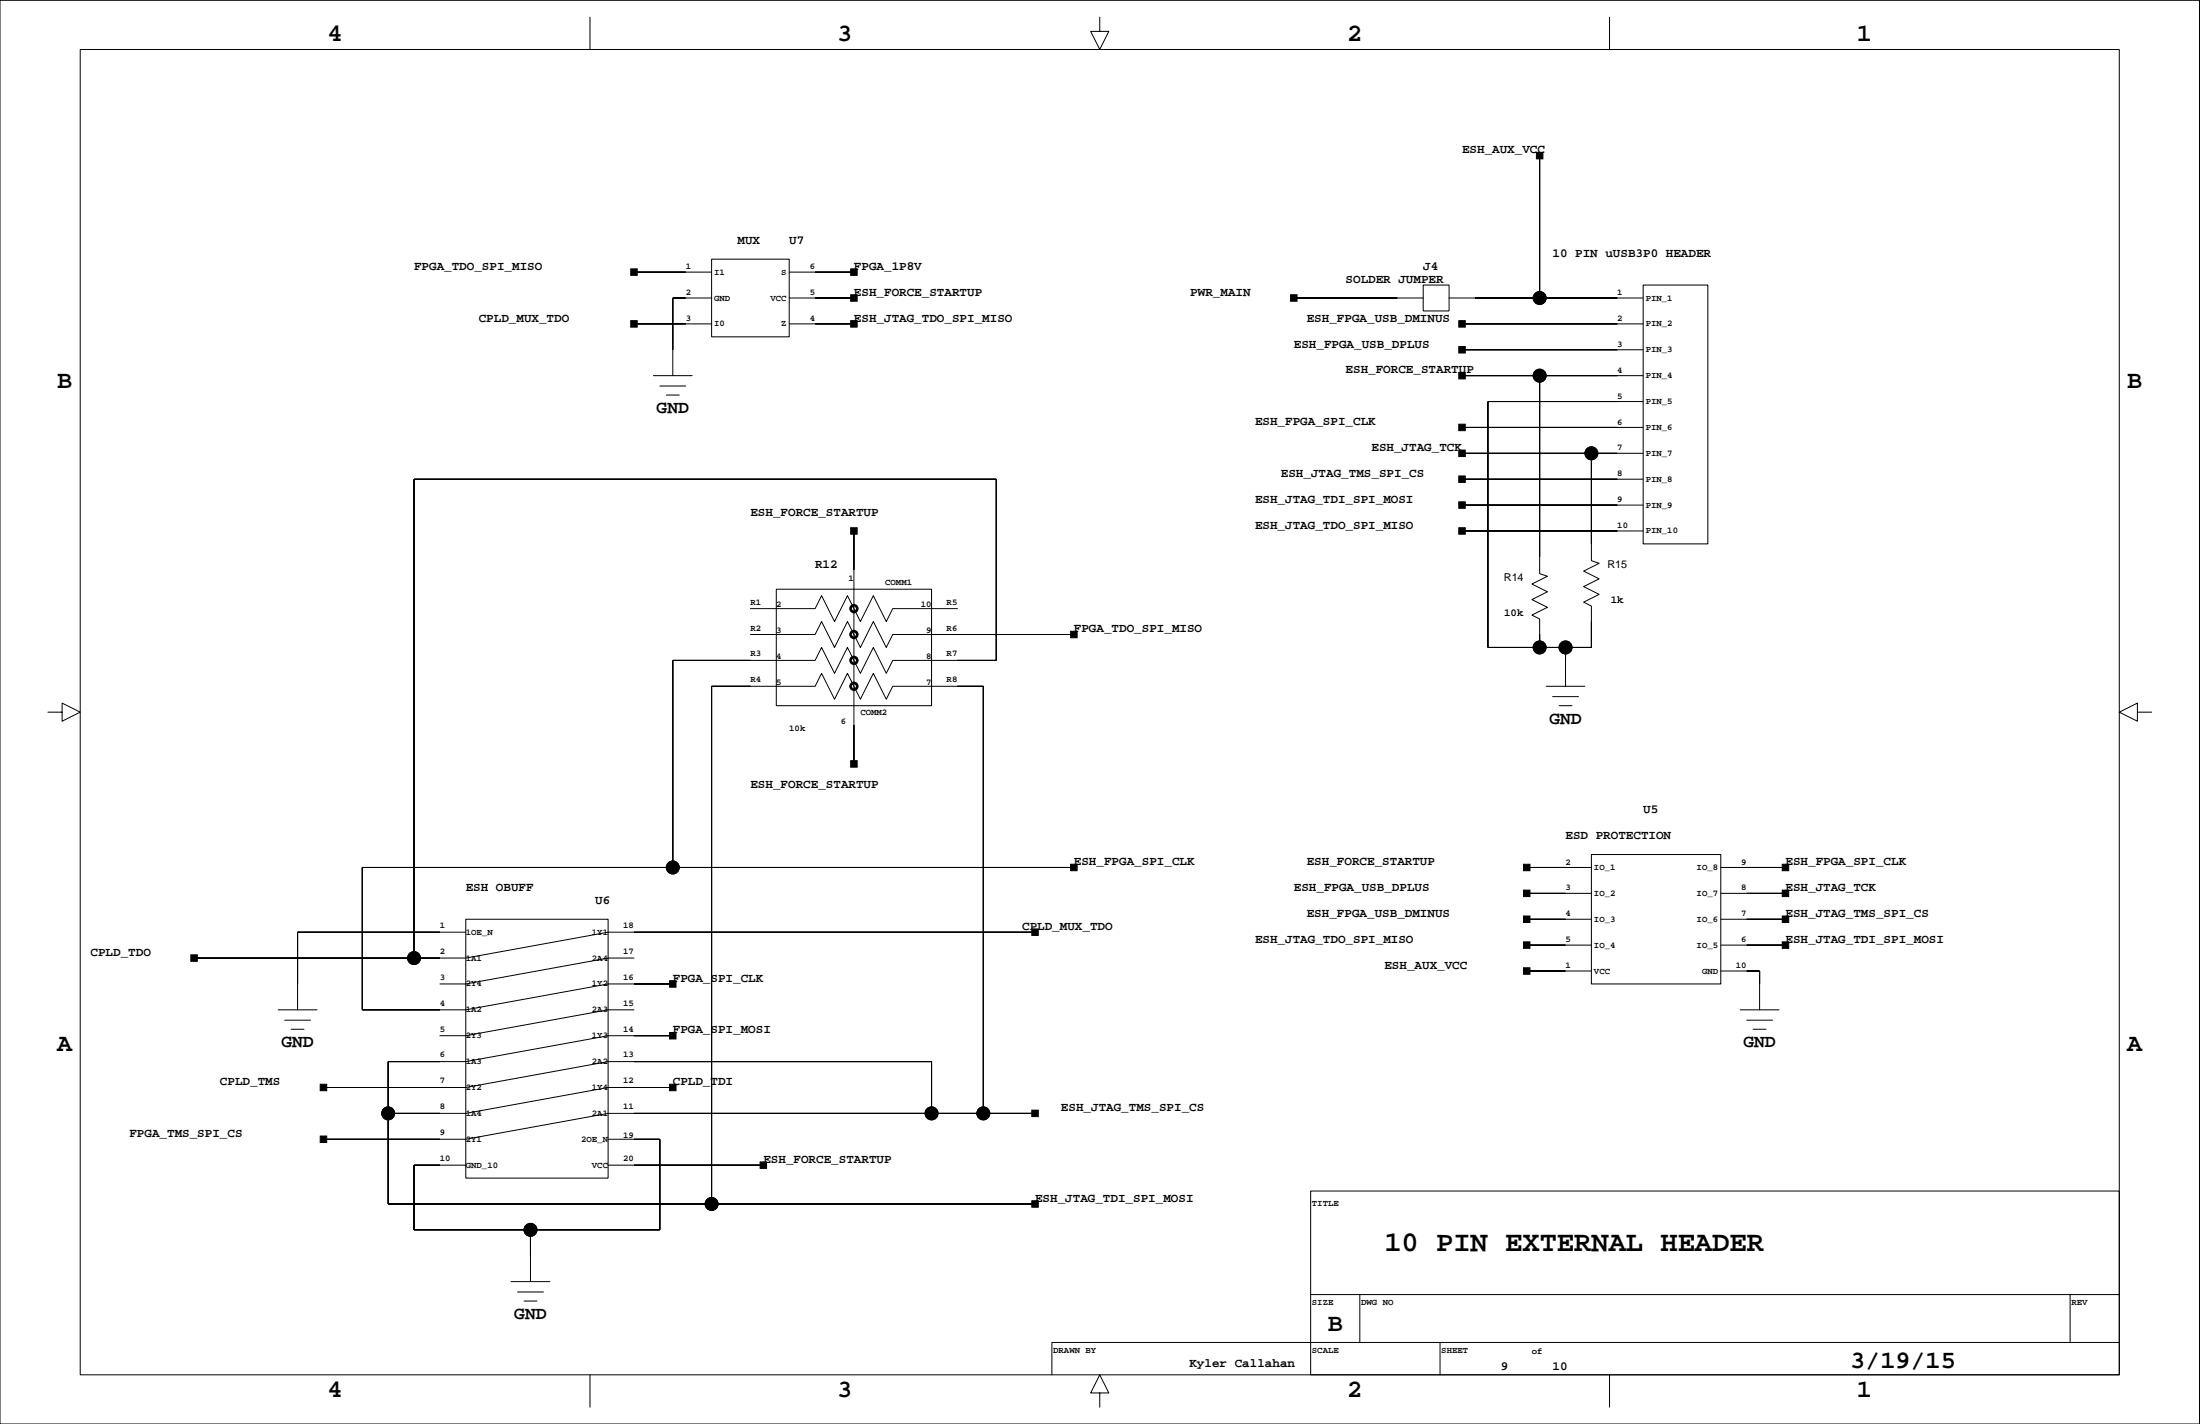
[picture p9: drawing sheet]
<svg xmlns="http://www.w3.org/2000/svg" width="432mm" height="279mm" viewBox="0 0 432 279" stroke-linecap="round" stroke-linejoin="round" font-family="sans-serif">
<g fill="none" stroke="#000" stroke-width=".2">
<path d="M0 .1h431.7v279.3h-431.7zM15.7 9.7h400.3v260.1h-400.3zM115.8 3.4v6.3M215.9 3.4v2.8h1.7l-1.7 3.5-1.8-3.5h1.8M315.9 3.4v6.3M302.2 30.5v28M124.4 53.4h15.3M139.7 50.9h15.2v15.2h-15.2zM139.7 58.5h-7.6v15.2M154.9 58.5h12.7M154.9 53.4h12.7M253.9 58.5h25.4"/>
<path d="M279.3 55.9h5.1v5.1h-5.1zM284.4 58.5h38.1M322.5 55.9h12.7v50.8h-12.7zM124.4 63.5h15.3M128.2 73.7h7.7M129.5 75.7h5.1M130.8 77.5h2.5M154.9 63.5h12.7M287 63.5h35.5M287 68.6h35.5M287 73.7h35.5M302.2 73.7v38.9l1.5 .5-3 1.5 3 1.5-3 1.5 3 1.6-3 1.5 1.5 .7v5.6"/>
<path d="M322.5 78.8h-30.5v48.2h20.3v-8.1l-1.5-.8 3.1-1.5-3.1-1.5 3.1-1.5-3.1-1.5 3.1-1.6-1.6-.5v-21.1M287 83.9h35.5M287 88.9h35.5M287 94h35.5M287 99.1h35.5M147.3 119.4h12.7l1.3-2.5 2.5 5.1 2.5-5.1 2.6 5.1 2.5-5.1 2.6 5.1 1.2-2.6h12.7M152.4 115.6h30.4v22.9h-30.4zM167.6 104.2v45.7M287 104.2h35.5M9.4 139.7h2.8v-1.7l3.5 1.7-3.5 1.8v-1.8M147.3 124.5h12.7l1.3-2.5 2.5 5 2.5-5 2.6 5 2.5-5 2.6 5 1.2-2.5h35.6M303.5 134.7h7.6"/>
<path d="M304.7 136.7h5.1M306 138.5h2.5M307.3 127v7.7M419.5 139.7v-1.7l-3.5 1.7 3.5 1.8v-1.8h2.8M132.1 170.2v-40.6h27.9l1.3-2.6 2.5 5.1 2.5-5.1 2.6 5.1 2.5-5.1 2.6 5.1 1.2-2.5h20.3v-35.6h-114.2v94M210.8 170.2h-139.7v27.9h20.3l28-5h12.7M299.7 170.2h12.6M299.7 175.3h12.6M312.3 167.7h25.4v25.4h-25.4zM337.7 170.2h12.7M337.7 175.3h12.7M54.6 198.1h7.6"/>
<path d="M91.4 180.4h28v50.8h-28zM91.4 182.9h-33v15.2M124.4 188h-5l-28 5.1h-5.1M124.4 198.1h-5l-28 5.1h-5.1M203.2 182.9h-83.8l-28 5.1h-53.3M299.7 190.5h12.6M299.7 180.4h12.6M299.7 185.4h12.6M337.7 190.5h7.7v7.6M337.7 180.4h12.7M337.7 185.4h12.7M341.6 198.1h7.6"/>
<path d="M55.9 200.2h5M57.1 201.9h2.6M63.5 213.4h27.9l28-5.1h63.4v10.2M132.1 203.2h-12.7l-28 5.1h-15.2v27.9h127M132.1 213.4h-12.7l-28 5.1h-15.2M193 218.5v-83.8h-17.8l-1.2 2.5-2.6-5.1-2.5 5.1-2.6-5.1-2.5 5.1-2.5-5.1-1.3 2.6h-20.3v101.5M203.2 218.5h-83.8l-28 5h-27.9M342.8 200.2h5.1M344.1 201.9h2.5M119.4 223.5h10.1v17.8h-48.2v-12.7h10.1M119.4 228.6h30.4M257.2 233.7h158.8v36.1h-158.8z"/>
<path d="M100.3 251.5h7.6M101.6 253.5h5.1M102.8 255.3h2.6M104.1 241.3v10.2M257.2 254h158.8M266.9 254v9.4M406.3 254v9.4M115.8 269.8v6.3M215.9 273.3h1.7l-1.7-3.5-1.8 3.5h1.8v2.8M282.6 263.4v6.4M315.9 269.8v6.3M416 263.4h-209.5v6.4"/>
<circle cx="302.2" cy="58.5" r="1.27"/>
<circle cx="302.2" cy="73.7" r="1.27"/>
<circle cx="312.3" cy="88.9" r="1.27"/>
<circle cx="302.2" cy="127" r="1.27"/>
<circle cx="307.3" cy="127" r="1.27"/>
<circle cx="132" cy="170.2" r="1.27"/>
<circle cx="81.3" cy="188" r="1.27"/>
<circle cx="76.2" cy="218.5" r="1.27"/>
<circle cx="182.8" cy="218.5" r="1.27"/>
<circle cx="193" cy="218.5" r="1.27"/>
<circle cx="139.7" cy="236.2" r="1.27"/>
<circle cx="104.1" cy="241.3" r="1.27"/>
</g>
<g fill="#000" stroke="#000" stroke-width=".2">
<path d="M301.6 29.9h1.2v1.3h-1.2z" fill-rule="evenodd"/>
<path d="M302.2 30.5v28z" fill-rule="evenodd"/>
<path d="M123.8 52.8h1.3v1.2h-1.3z" fill-rule="evenodd"/>
<path d="M124.4 53.4h5.1z" fill-rule="evenodd"/>
<path d="M132.1 58.5v10.1z" fill-rule="evenodd"/>
<path d="M129.5 53.4h5.1z" fill-rule="evenodd"/>
<path d="M132.1 58.5h2.5z" fill-rule="evenodd"/>
<path d="M167 52.8h1.2v1.2h-1.2z" fill-rule="evenodd"/>
<path d="M167 57.8h1.2v1.3h-1.2z" fill-rule="evenodd"/>
<path d="M160 53.4h7.6z" fill-rule="evenodd"/>
<path d="M160 58.5h7.6z" fill-rule="evenodd"/>
<path d="M253.3 57.8h1.3v1.3h-1.3z" fill-rule="evenodd"/>
<path d="M253.9 58.5h20.4z" fill-rule="evenodd"/>
<path d="M289.5 58.5h12.7z" fill-rule="evenodd"/>
<path d="M302.2 58.5h15.2z" fill-rule="evenodd"/>
<path d="M123.8 62.9h1.3v1.3h-1.3z" fill-rule="evenodd"/>
<path d="M124.4 63.5h10.2z" fill-rule="evenodd"/>
<path d="M167 62.9h1.2v1.3h-1.2z" fill-rule="evenodd"/>
<path d="M160 63.5h7.6z" fill-rule="evenodd"/>
<path d="M286.3 62.9h1.3v1.3h-1.3z" fill-rule="evenodd"/>
<path d="M286.3 68h1.3v1.3h-1.3z" fill-rule="evenodd"/>
<path d="M286.3 73.1h1.3v1.2h-1.3z" fill-rule="evenodd"/>
<path d="M292 78.8v48.2z" fill-rule="evenodd"/>
<path d="M302.2 73.7v35.6z" fill-rule="evenodd"/>
<path d="M287 73.7h15.2z" fill-rule="evenodd"/>
<path d="M287 63.5h30.4z" fill-rule="evenodd"/>
<path d="M287 68.6h30.4z" fill-rule="evenodd"/>
<path d="M302.2 73.7h15.2z" fill-rule="evenodd"/>
<path d="M292 78.8h25.4z" fill-rule="evenodd"/>
<path d="M81.3 94v94z" fill-rule="evenodd"/>
<path d="M195.5 94v35.6z" fill-rule="evenodd"/>
<path d="M81.3 94h114.2z" fill-rule="evenodd"/>
<path d="M286.3 83.2h1.3v1.3h-1.3z" fill-rule="evenodd"/>
<path d="M286.3 88.3h1.3v1.3h-1.3z" fill-rule="evenodd"/>
<path d="M286.3 93.4h1.3v1.3h-1.3z" fill-rule="evenodd"/>
<path d="M286.3 98.5h1.3v1.2h-1.3z" fill-rule="evenodd"/>
<path d="M312.3 88.9v17.8z" fill-rule="evenodd"/>
<path d="M287 88.9h25.3z" fill-rule="evenodd"/>
<path d="M287 83.9h30.4z" fill-rule="evenodd"/>
<path d="M312.3 88.9h5.1z" fill-rule="evenodd"/>
<path d="M287 94h30.4z" fill-rule="evenodd"/>
<path d="M287 99.1h30.4z" fill-rule="evenodd"/>
<path d="M167 103.5h1.2v1.3h-1.2z" fill-rule="evenodd"/>
<path d="M167.6 104.2v7.6z" fill-rule="evenodd"/>
<path d="M286.3 103.5h1.3v1.3h-1.3z" fill-rule="evenodd"/>
<path d="M287 104.2h30.4z" fill-rule="evenodd"/>
<path d="M132.1 129.6v40.6z" fill-rule="evenodd"/>
<path d="M139.7 134.7v101.5z" fill-rule="evenodd"/>
<path d="M132.1 129.6h15.2z" fill-rule="evenodd"/>
<path d="M139.7 134.7h7.6z" fill-rule="evenodd"/>
<path d="M187.9 134.7h5.1z" fill-rule="evenodd"/>
<path d="M193 134.7v83.8z" fill-rule="evenodd"/>
<path d="M187.9 129.6h7.6z" fill-rule="evenodd"/>
<path d="M210.1 123.9h1.3v1.2h-1.3z" fill-rule="evenodd"/>
<path d="M187.9 124.5h22.9z" fill-rule="evenodd"/>
<path d="M302.2 124.5v2.5z" fill-rule="evenodd"/>
<path d="M292 127h10.2z" fill-rule="evenodd"/>
<path d="M307.3 127v2.6z" fill-rule="evenodd"/>
<path d="M302.2 127h5.1z" fill-rule="evenodd"/>
<path d="M312.3 122v5z" fill-rule="evenodd"/>
<path d="M307.3 127h5z" fill-rule="evenodd"/>
<path d="M167 149.3h1.2v1.2h-1.2z" fill-rule="evenodd"/>
<path d="M167.6 142.3v7.6z" fill-rule="evenodd"/>
<path d="M71.1 170.2v27.9z" fill-rule="evenodd"/>
<path d="M71.1 170.2h61z" fill-rule="evenodd"/>
<path d="M210.1 169.6h1.3v1.2h-1.3z" fill-rule="evenodd"/>
<path d="M132.1 170.2h78.7z" fill-rule="evenodd"/>
<path d="M299 174.6h1.3v1.3h-1.3z" fill-rule="evenodd"/>
<path d="M299 169.6h1.3v1.2h-1.3z" fill-rule="evenodd"/>
<path d="M299.7 175.3h7.6z" fill-rule="evenodd"/>
<path d="M299.7 170.2h7.6z" fill-rule="evenodd"/>
<path d="M349.8 174.6h1.3v1.3h-1.3z" fill-rule="evenodd"/>
<path d="M349.8 169.6h1.3v1.2h-1.3z" fill-rule="evenodd"/>
<path d="M342.8 175.3h7.6z" fill-rule="evenodd"/>
<path d="M342.8 170.2h7.6z" fill-rule="evenodd"/>
<path d="M37.5 187.3h1.2v1.3h-1.2z" fill-rule="evenodd"/>
<path d="M58.4 182.9v10.2z" fill-rule="evenodd"/>
<path d="M38.1 188h43.2z" fill-rule="evenodd"/>
<path d="M71.1 198.1h15.2z" fill-rule="evenodd"/>
<path d="M58.4 182.9h27.9z" fill-rule="evenodd"/>
<path d="M81.3 188h5z" fill-rule="evenodd"/>
<path d="M131.4 192.4h1.3v1.3h-1.3z" fill-rule="evenodd"/>
<path d="M124.4 193.1h7.7z" fill-rule="evenodd"/>
<path d="M202.5 182.3h1.3v1.2h-1.3z" fill-rule="evenodd"/>
<path d="M124.4 182.9h78.8z" fill-rule="evenodd"/>
<path d="M299 189.9h1.3v1.3h-1.3z" fill-rule="evenodd"/>
<path d="M299 179.7h1.3v1.3h-1.3z" fill-rule="evenodd"/>
<path d="M299 184.8h1.3v1.3h-1.3z" fill-rule="evenodd"/>
<path d="M299.7 190.5h7.6z" fill-rule="evenodd"/>
<path d="M299.7 180.4h7.6z" fill-rule="evenodd"/>
<path d="M299.7 185.4h7.6z" fill-rule="evenodd"/>
<path d="M345.4 190.5v2.6z" fill-rule="evenodd"/>
<path d="M342.8 190.5h2.6z" fill-rule="evenodd"/>
<path d="M349.8 179.7h1.3v1.3h-1.3z" fill-rule="evenodd"/>
<path d="M349.8 184.8h1.3v1.3h-1.3z" fill-rule="evenodd"/>
<path d="M342.8 180.4h7.6z" fill-rule="evenodd"/>
<path d="M342.8 185.4h7.6z" fill-rule="evenodd"/>
<path d="M62.9 212.7h1.2v1.3h-1.2z" fill-rule="evenodd"/>
<path d="M76.2 218.5v17.7z" fill-rule="evenodd"/>
<path d="M76.2 208.3v10.2z" fill-rule="evenodd"/>
<path d="M63.5 213.4h22.8z" fill-rule="evenodd"/>
<path d="M76.2 218.5h10.1z" fill-rule="evenodd"/>
<path d="M76.2 208.3h10.1z" fill-rule="evenodd"/>
<path d="M131.4 202.6h1.3v1.3h-1.3z" fill-rule="evenodd"/>
<path d="M131.4 212.7h1.3v1.3h-1.3z" fill-rule="evenodd"/>
<path d="M124.4 203.2h7.7z" fill-rule="evenodd"/>
<path d="M124.4 213.4h7.7z" fill-rule="evenodd"/>
<path d="M182.8 208.3v10.2z" fill-rule="evenodd"/>
<path d="M124.4 208.3h58.4z" fill-rule="evenodd"/>
<path d="M124.4 218.5h58.4z" fill-rule="evenodd"/>
<path d="M182.8 218.5h10.2z" fill-rule="evenodd"/>
<path d="M202.5 217.8h1.3v1.3h-1.3z" fill-rule="evenodd"/>
<path d="M193 218.5h10.2z" fill-rule="evenodd"/>
<path d="M62.9 222.9h1.2v1.3h-1.2z" fill-rule="evenodd"/>
<path d="M81.3 228.6v12.7z" fill-rule="evenodd"/>
<path d="M63.5 223.5h22.8z" fill-rule="evenodd"/>
<path d="M81.3 228.6h5z" fill-rule="evenodd"/>
<path d="M124.4 223.5h5.1z" fill-rule="evenodd"/>
<path d="M129.5 223.5v17.8z" fill-rule="evenodd"/>
<path d="M76.2 236.2h63.5z" fill-rule="evenodd"/>
<path d="M149.2 228h1.3v1.2h-1.3z" fill-rule="evenodd"/>
<path d="M124.4 228.6h25.4z" fill-rule="evenodd"/>
<path d="M202.5 235.6h1.3v1.3h-1.3z" fill-rule="evenodd"/>
<path d="M139.7 236.2h63.5z" fill-rule="evenodd"/>
<path d="M104.1 241.3v5.1z" fill-rule="evenodd"/>
<path d="M81.3 241.3h22.8z" fill-rule="evenodd"/>
<path d="M104.1 241.3h25.4z" fill-rule="evenodd"/>
<circle cx="302.2" cy="58.5" r="1.27"/>
<circle cx="302.2" cy="73.7" r="1.27"/>
<circle cx="312.3" cy="88.9" r="1.27"/>
<circle cx="302.2" cy="127" r="1.27"/>
<circle cx="307.3" cy="127" r="1.27"/>
<circle cx="132" cy="170.2" r="1.27"/>
<circle cx="81.3" cy="188" r="1.27"/>
<circle cx="76.2" cy="218.5" r="1.27"/>
<circle cx="182.8" cy="218.5" r="1.27"/>
<circle cx="193" cy="218.5" r="1.27"/>
<circle cx="139.7" cy="236.2" r="1.27"/>
<circle cx="104.1" cy="241.3" r="1.27"/>
</g>
<g fill="none" stroke="#000" stroke-width="1.3">
<circle cx="167.6" cy="119.4" r=".25"/>
<circle cx="167.6" cy="124.5" r=".25"/>
<circle cx="167.6" cy="129.6" r=".25"/>
<circle cx="167.6" cy="134.7" r=".25"/>
</g>
<text font-size="5.6" x="271.7" y="245.4">10 PIN EXTERNAL HEADER</text>
<g font-size="4.9">
<text x="64.3" y="8.1">4</text>
<text x="164.3" y="8.1">3</text>
<text x="264.4" y="8.1">2</text>
<text x="364.4" y="8.1">1</text>
<text x="11.2" y="76.1">B</text>
<text x="417.5" y="76.1">B</text>
<text x="11.2" y="206.1">A</text>
<text x="417.5" y="206.1">A</text>
<text x="260.6" y="261.2">B</text>
<text x="363.1" y="268.4">3/19/15</text>
<text x="64.3" y="274.2">4</text>
<text x="164.3" y="274.2">3</text>
<text x="264.4" y="274.2">2</text>
<text x="364.4" y="274.2">1</text>
</g>
<g font-size="3.5">
<text x="128.9" y="81">GND</text>
<text x="304.1" y="142">GND</text>
<text x="55.2" y="205.5">GND</text>
<text x="342.2" y="205.5">GND</text>
<text x="100.9" y="258.8">GND</text>
</g>
<g font-size="2.5">
<text x="287" y="30.1">ESH_AUX_VCC</text>
<text x="144.7" y="47.9">MUX</text>
<text x="154.9" y="47.9">U7</text>
<text x="81.3" y="53">FPGA_TDO_SPI_MISO</text>
<text x="167.6" y="53">FPGA_1P8V</text>
<text x="279.3" y="53">J4</text>
<text x="304.7" y="50.4">10 PIN uUSB3P0 HEADER</text>
<text x="167.6" y="58">ESH_FORCE_STARTUP</text>
<text x="233.6" y="58">PWR_MAIN</text>
<text x="264.1" y="55.5">SOLDER JUMPER</text>
<text x="94" y="63.1">CPLD_MUX_TDO</text>
<text x="167.6" y="63.1">ESH_JTAG_TDO_SPI_MISO</text>
<text x="256.5" y="63.1">ESH_FPGA_USB_DMINUS</text>
<text x="253.9" y="68.2">ESH_FPGA_USB_DPLUS</text>
<text x="264.1" y="73.3">ESH_FORCE_STARTUP</text>
<text x="246.3" y="83.4">ESH_FPGA_SPI_CLK</text>
<text x="269.2" y="88.5">ESH_JTAG_TCK</text>
<text x="251.4" y="93.6">ESH_JTAG_TMS_SPI_CS</text>
<text x="147.3" y="101.2">ESH_FORCE_STARTUP</text>
<text x="246.3" y="98.7">ESH_JTAG_TDI_SPI_MOSI</text>
<text x="246.3" y="103.7">ESH_JTAG_TDO_SPI_MISO</text>
<text x="160" y="111.4">R12</text>
<text x="210.8" y="124.1">FPGA_TDO_SPI_MISO</text>
<text x="147.3" y="154.5">ESH_FORCE_STARTUP</text>
<text x="322.5" y="159.6">U5</text>
<text x="307.3" y="164.7">ESD PROTECTION</text>
<text x="210.8" y="169.8">ESH_FPGA_SPI_CLK</text>
<text x="256.5" y="169.8">ESH_FORCE_STARTUP</text>
<text x="350.4" y="169.8">ESH_FPGA_SPI_CLK</text>
<text x="91.4" y="174.8">ESH OBUFF</text>
<text x="116.8" y="177.4">U6</text>
<text x="253.9" y="174.8">ESH_FPGA_USB_DPLUS</text>
<text x="256.5" y="179.9">ESH_FPGA_USB_DMINUS</text>
<text x="350.4" y="174.8">ESH_JTAG_TCK</text>
<text x="350.4" y="179.9">ESH_JTAG_TMS_SPI_CS</text>
<text x="200.6" y="182.5">CPLD_MUX_TDO</text>
<text x="246.3" y="185">ESH_JTAG_TDO_SPI_MISO</text>
<text x="350.4" y="185">ESH_JTAG_TDI_SPI_MOSI</text>
<text x="17.8" y="187.5">CPLD_TDO</text>
<text x="271.7" y="190.1">ESH_AUX_VCC</text>
<text x="132" y="192.6">FPGA_SPI_CLK</text>
<text x="132" y="202.8">FPGA_SPI_MOSI</text>
<text x="43.2" y="212.9">CPLD_TMS</text>
<text x="132" y="212.9">CPLD_TDI</text>
<text x="208.2" y="218">ESH_JTAG_TMS_SPI_CS</text>
<text x="25.4" y="223.1">FPGA_TMS_SPI_CS</text>
<text x="149.8" y="228.2">ESH_FORCE_STARTUP</text>
<text x="203.2" y="235.8">ESH_JTAG_TDI_SPI_MOSI</text>
<text x="233.5" y="268.2">Kyler Callahan</text>
<text x="294.6" y="268.8">9</text>
<text x="304.7" y="268.8">10</text>
</g>
<g font-size="2.1">
<text x="295.2" y="114">R14</text>
<text x="315.5" y="111.4">R15</text>
<text x="316.2" y="118.4">1k</text>
<text x="295.2" y="120.9">10k</text>
</g>
<g font-size="1.8">
<text x="134.6" y="52.8">1</text>
<text x="140.2" y="53.9">I1</text>
<text x="153.3" y="53.9">S</text>
<text x="158.9" y="52.8">6</text>
<text x="134.6" y="57.9">2</text>
<text x="140.2" y="59">GND</text>
<text x="151.2" y="59">VCC</text>
<text x="158.9" y="57.9">5</text>
<text x="317.4" y="57.9">1</text>
<text x="323" y="59">PIN_1</text>
<text x="134.6" y="63">3</text>
<text x="140.2" y="64">I0</text>
<text x="153.3" y="64">Z</text>
<text x="158.9" y="63">4</text>
<text x="317.4" y="63">2</text>
<text x="323" y="64">PIN_2</text>
<text x="317.4" y="68.1">3</text>
<text x="323" y="69.1">PIN_3</text>
<text x="317.4" y="73.1">4</text>
<text x="323" y="74.2">PIN_4</text>
<text x="317.4" y="78.2">5</text>
<text x="317.4" y="83.3">6</text>
<text x="323" y="79.3">PIN_5</text>
<text x="317.4" y="88.4">7</text>
<text x="323" y="84.4">PIN_6</text>
<text x="323" y="89.4">PIN_7</text>
<text x="317.4" y="93.5">8</text>
<text x="323" y="94.5">PIN_8</text>
<text x="317.4" y="98.5">9</text>
<text x="323" y="99.6">PIN_9</text>
<text x="317.4" y="103.6">10</text>
<text x="323" y="104.7">PIN_10</text>
<text x="147.3" y="118.6">R1</text>
<text x="152.4" y="119.1">2</text>
<text x="166.5" y="114">1</text>
<text x="173.7" y="114.8">COMM1</text>
<text x="180.7" y="119.1">10</text>
<text x="185.8" y="118.6">R5</text>
<text x="147.3" y="123.7">R2</text>
<text x="152.4" y="124.2">3</text>
<text x="181.8" y="124.2">9</text>
<text x="185.8" y="123.7">R6</text>
<text x="147.3" y="128.8">R3</text>
<text x="152.4" y="129.3">4</text>
<text x="181.8" y="129.3">8</text>
<text x="185.8" y="128.8">R7</text>
<text x="147.3" y="133.9">R4</text>
<text x="152.4" y="134.3">5</text>
<text x="181.8" y="134.3">7</text>
<text x="185.8" y="133.9">R8</text>
<text x="154.9" y="143.5">10k</text>
<text x="165.1" y="142">6</text>
<text x="168.9" y="140.2">COMM2</text>
<text x="307.3" y="169.6">2</text>
<text x="312.9" y="170.7">IO_1</text>
<text x="333" y="170.7">IO_8</text>
<text x="341.8" y="169.6">9</text>
<text x="307.3" y="179.8">4</text>
<text x="307.3" y="174.7">3</text>
<text x="312.9" y="175.8">IO_2</text>
<text x="333" y="175.8">IO_7</text>
<text x="341.8" y="179.8">7</text>
<text x="341.8" y="174.7">8</text>
<text x="86.3" y="182.1">1</text>
<text x="91.4" y="183.4">1OE_N</text>
<text x="116.2" y="183.4">1Y1</text>
<text x="122.3" y="182.1">18</text>
<text x="307.3" y="184.9">5</text>
<text x="312.9" y="180.9">IO_3</text>
<text x="312.9" y="185.9">IO_4</text>
<text x="333" y="180.9">IO_6</text>
<text x="333" y="185.9">IO_5</text>
<text x="341.8" y="184.9">6</text>
<text x="86.3" y="187.2">2</text>
<text x="91.4" y="188.5">1A1</text>
<text x="116.2" y="188.5">2A4</text>
<text x="122.3" y="187.2">17</text>
<text x="307.3" y="190">1</text>
<text x="312.9" y="191">VCC</text>
<text x="334.1" y="191">GND</text>
<text x="340.7" y="190">10</text>
<text x="86.3" y="197.3">4</text>
<text x="86.3" y="192.2">3</text>
<text x="91.4" y="193.6">2Y4</text>
<text x="116.2" y="193.6">1Y2</text>
<text x="122.3" y="197.3">15</text>
<text x="122.3" y="192.2">16</text>
<text x="86.3" y="202.4">5</text>
<text x="91.4" y="198.6">1A2</text>
<text x="91.4" y="203.7">2Y3</text>
<text x="116.2" y="198.6">2A3</text>
<text x="116.2" y="203.7">1Y3</text>
<text x="122.3" y="202.4">14</text>
<text x="86.3" y="207.5">6</text>
<text x="91.4" y="208.8">1A3</text>
<text x="116.2" y="208.8">2A2</text>
<text x="122.3" y="207.5">13</text>
<text x="86.3" y="212.6">7</text>
<text x="91.4" y="213.9">2Y2</text>
<text x="116.2" y="213.9">1Y4</text>
<text x="122.3" y="212.6">12</text>
<text x="86.3" y="217.6">8</text>
<text x="91.4" y="218.9">1A4</text>
<text x="116.2" y="218.9">2A1</text>
<text x="122.3" y="217.6">11</text>
<text x="86.3" y="227.8">10</text>
<text x="86.3" y="222.7">9</text>
<text x="91.4" y="224">2Y1</text>
<text x="114.1" y="224">2OE_N</text>
<text x="122.3" y="223.2">19</text>
<text x="122.3" y="227.8">20</text>
<text x="91.4" y="229.1">GND_10</text>
<text x="116.2" y="229.1">VCC</text>
<text x="257.5" y="236.7">TITLE</text>
<text x="257.5" y="256">SIZE</text>
<text x="267.1" y="256">DWG NO</text>
<text x="406.6" y="256">REV</text>
<text x="206.7" y="265.4">DRAWN BY</text>
<text x="257.5" y="265.4">SCALE</text>
<text x="282.9" y="265.4">SHEET</text>
<text x="300.7" y="265.6">of</text>
</g>
</svg>
